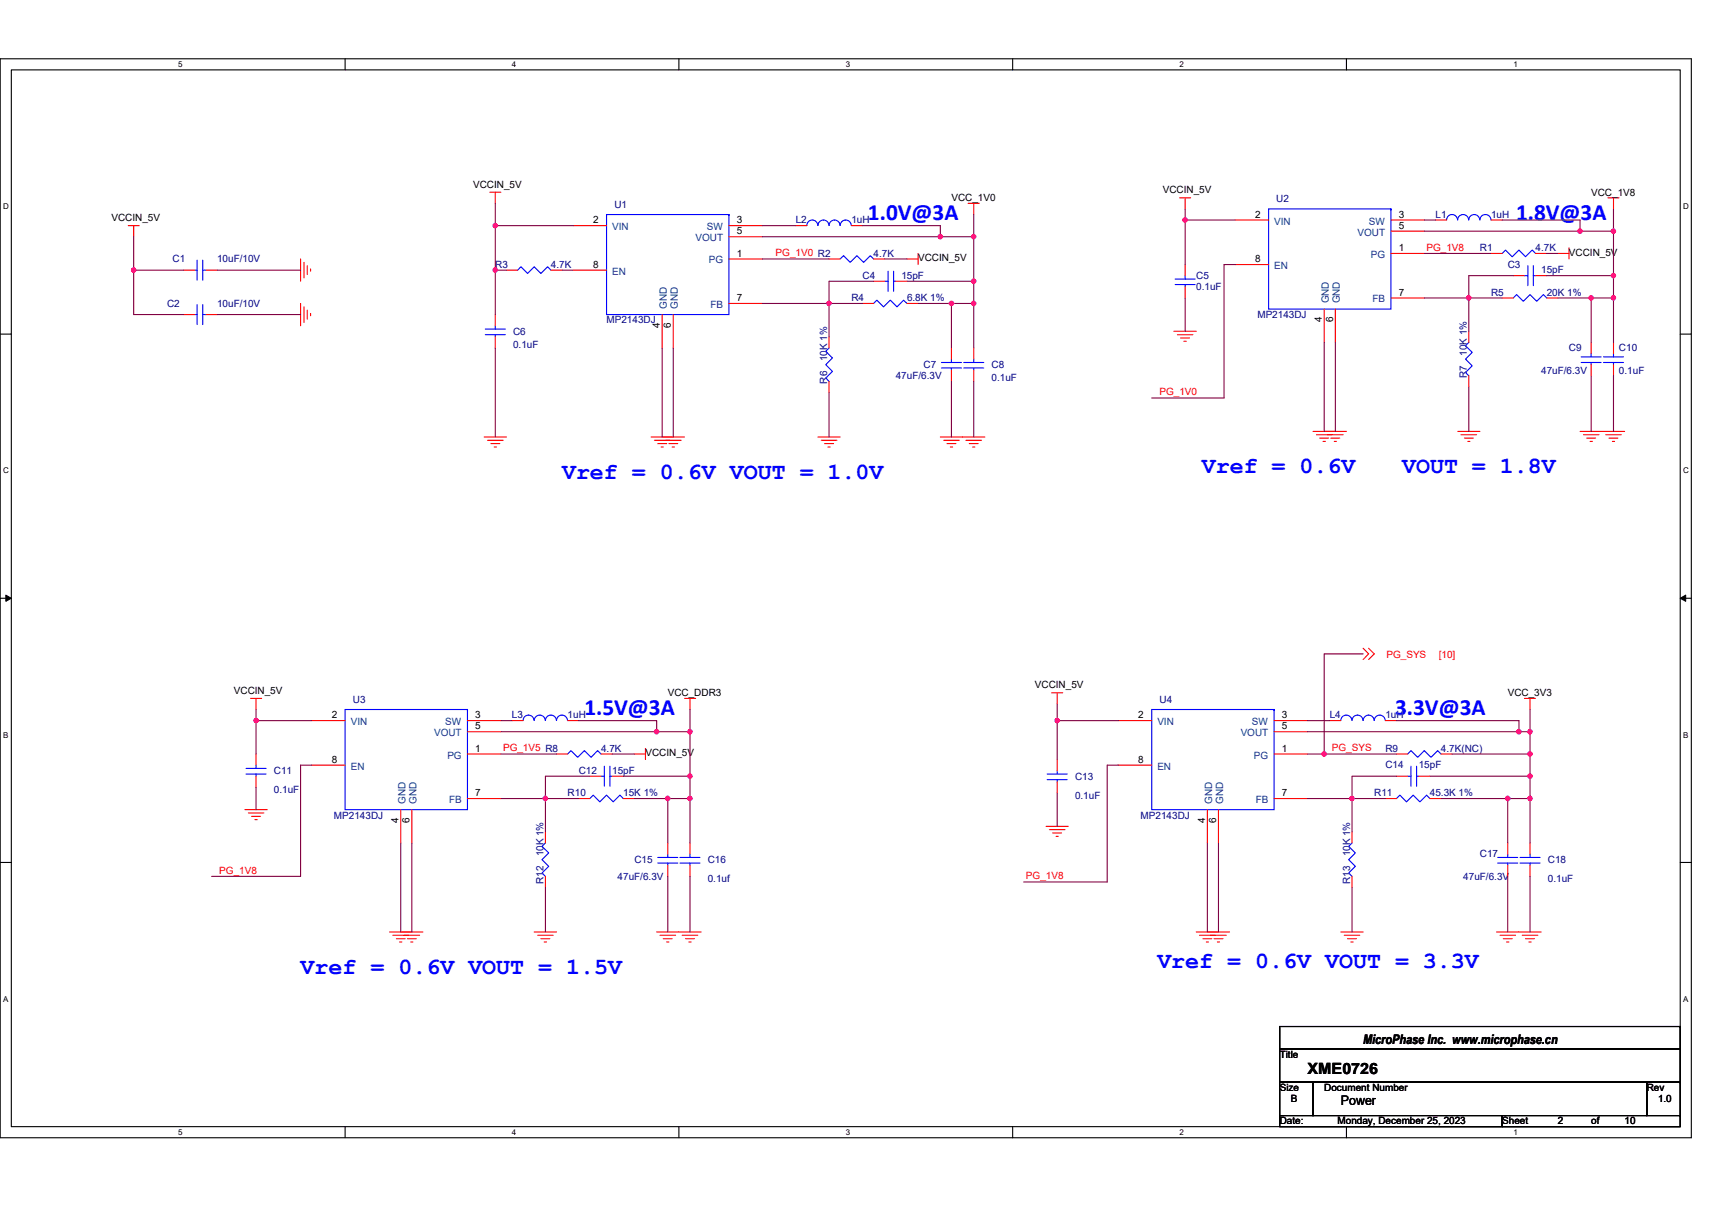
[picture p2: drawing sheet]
<svg xmlns="http://www.w3.org/2000/svg" width="297mm" height="210mm" viewBox="0 0 297 210" stroke-linecap="round" stroke-linejoin="round" font-family="sans-serif">
<path d="M0 10.2h293.5v187.2h-293.5zM2 12.1h289.5v183.4h-289.5z" fill="none" stroke="#000" stroke-width=".19"/>
<g fill="#fff">
<path d="M30.9 10.4h.8v1.6h-.8z"/>
<path d="M30.9 195.7h.8v1.6h-.8z"/>
</g>
<path d="M59.9 10.2v1.9M59.9 195.5v1.9" fill="none" stroke="#000" stroke-width=".19"/>
<g fill="#fff">
<path d="M88.8 10.4h.8v1.6h-.8z"/>
<path d="M88.8 195.7h.8v1.6h-.8z"/>
</g>
<path d="M117.8 10.2v1.9M117.8 195.5v1.9" fill="none" stroke="#000" stroke-width=".19"/>
<g fill="#fff">
<path d="M146.7 10.4h.8v1.6h-.8z"/>
<path d="M146.7 195.7h.8v1.6h-.8z"/>
</g>
<path d="M175.7 10.2v1.9M175.7 195.5v1.9" fill="none" stroke="#000" stroke-width=".19"/>
<g fill="#fff">
<path d="M204.7 10.4h.7v1.6h-.7z"/>
<path d="M204.7 195.7h.7v1.6h-.7z"/>
</g>
<path d="M233.6 10.2v1.9M233.6 195.5v1.9" fill="none" stroke="#000" stroke-width=".19"/>
<g fill="#fff">
<path d="M262.6 10.4h.7v1.6h-.7z"/>
<path d="M262.6 195.7h.7v1.6h-.7z"/>
<path d="M.5 35.1h1v1.5h-1z"/>
<path d="M292 35.1h1v1.5h-1z"/>
<path d="M.5 80.9h1v1.5h-1z"/>
<path d="M292 80.9h1v1.5h-1z"/>
</g>
<path d="M0 58h2M291.5 58h2" fill="none" stroke="#000" stroke-width=".19"/>
<g fill="#fff">
<path d="M.5 126.7h.9v1.6h-.9z"/>
<path d="M292 126.7h.9v1.6h-.9z"/>
</g>
<path d="M0 103.8h2M291.5 103.8h2" fill="none" stroke="#000" stroke-width=".19"/>
<path d="M1 103.3l1 .5-1 .6zM291.5 103.8l1-.5v1.1z" fill="#000" stroke="#000" stroke-width=".17"/>
<g fill="#fff">
<path d="M.5 172.6h.9v1.5h-.9z"/>
<path d="M292 172.6h.9v1.5h-.9z"/>
</g>
<g fill="none" stroke="#000" stroke-width=".19">
<path d="M0 149.7h2M291.5 149.7h2M222 178.1h69.5v3.9h-69.5zM291.5 178.1h.1M222 182h69.5v5.8h-69.5zM222 187.8h5.8v5.8h-5.8zM222 193.6h38.6v1.9h-38.6zM227.8 187.8h.1M227.8 187.8h57.9v5.8h-57.9zM260.6 193.6h30.9v1.9h-30.9zM260.6 193.6h.1M285.7 187.8h5.8v5.8h-5.8z"/>
<path d="M285.7 187.8h.1M291.5 182h.1M291.5 187.8h.1M291.5 193.6h.1"/>
</g>
<g fill="none" stroke="#f00" stroke-width=".19">
<path d="M22.2 39.2h2M23.2 39.2v1.9M85 33.4h1.9M85.9 33.4v1.9M99.5 39.2h5.7M126.5 39.2h5.8M138.1 39.2h1.9M147.7 39.2h1.9M168 35.3h1.9M168.9 35.3v1.9M204.7 34.3h1.9M205.6 34.3v2"/>
<path d="M214.3 38.2h5.8M241.3 38.2h5.8M249.1 38.2h1.9M258.7 38.2h1.9M279 34.3h1.9M279.9 34.3v2M31.9 54.6h1.9M31.9 46.9h1.9M35.7 54.6h2M35.7 46.9h2M52.2 44.9v3.9M52.2 52.7v3.8"/>
<path d="M52.7 45.5v2.7M52.7 53.3v2.6M53.3 46.1v1.5M53.3 53.8v1.6M53.9 46.7v.4M53.9 54.4v.4M85.9 58.5v1.9M85.9 54.6v1.9M87.9 46.9h1.9M95.6 46.9h1.9M99.5 46.9h5.7M114.9 54.6v5.8"/>
<path d="M116.8 54.6v5.8M126.5 44.9h5.8M126.5 41.1h5.8M126.5 52.7h5.8M143.8 44.9h2M143.8 58.5v1.9M149.6 52.7h2M151.6 48.8h1.9M151.6 44.9h1.9M155.4 48.8h2M157.4 44.9h1.9M157.4 52.7h1.9"/>
<path d="M159.3 44v1.9M203.7 57.5h3.9M204.3 58.1h2.7M204.8 58.7h1.6M205.4 59.2h.4M205.6 49.8v1.9M205.6 45.9v1.9M214.3 45.9h5.8M229.8 53.6v5.8M231.7 53.6v5.8M241.3 44h5.8M241.3 40.1h5.8"/>
<path d="M241.3 51.7h5.8M254.8 57.5v1.9M258.7 44h1.9M260.6 51.7h2M262.6 47.8h1.9M266.4 47.8h2M266.4 44h2M268.4 51.7h1.9M270.3 44h1.9M272.2 43v1.9M276.1 59.4v2M279.9 59.4v2"/>
<path d="M84 75.8h3.9M84.6 76.4h2.7M85.2 77h1.5M85.7 77.6h.4M113 75.8h3.8M113.5 76.4h2.7M114.1 77h1.6M114.7 77.6h.4M114.9 75.8h3.9M115.5 76.4h2.7M116.1 77h1.5M116.6 77.6h.4"/>
<path d="M141.9 75.8h3.9M142.5 76.4h2.7M143.1 77h1.5M143.7 77.6h.3M143.8 66.2v1.9M163.1 75.8h7.8M163.7 76.4h2.7M164.3 77h1.6M164.9 77.6h.4M165.1 64.2v2M165.1 60.4v1.9M167.6 76.4h2.7"/>
<path d="M168.2 77h1.5M168.8 77.6h.3M168.9 64.2v2M168.9 60.4v1.9M227.8 74.9h3.9M228.4 75.4h2.7M229 76h1.5M229.5 76.6h.5M229.8 74.9h3.8M230.3 75.4h2.7M230.9 76h1.5M231.5 76.6h.4"/>
<path d="M252.9 74.9h3.9M253.5 75.4h2.7M254.1 76h1.5M254.7 76.6h.3M254.8 65.2v1.9M274.1 74.9h7.8M274.7 75.4h2.7M275.3 76h1.6M275.9 76.6h.4M276.1 63.3v1.9M278.6 75.4h2.7M279.2 76h1.5"/>
<path d="M279.8 76.6h.3M279.9 63.3v1.9M236.5 112.5l1 1-1 .9M237.5 112.5l.9 1-.9 .9M43.5 121.2h1.9M44.4 121.2v1.9M44.4 134.7v1.9M44.4 130.9v1.9M54.1 125.1h5.8M54.1 132.8h5.8M81.1 130.9h5.8M81.1 125.1h5.8"/>
<path d="M81.1 127h5.8M81.1 138.6h5.8M88.8 125.1h2M96.6 130.9h1.9M98.5 125.1h1.9M100.4 138.6h1.9M102.3 134.7h2M104.3 130.9h1.9M106.2 134.7h1.9M108.1 138.6h2M110.1 130.9h1.9M112 129.9v1.9"/>
<path d="M118.8 121.2h1.9M119.7 121.2v1.9M182.5 120.2h1.9M183.4 120.2v2M183.4 135.7v1.9M183.4 131.8v2M194 125.1h5.8M194 132.8h5.8M221.1 130.9h5.8M221.1 125.1h5.8M221.1 127h5.8M221.1 138.6h5.8"/>
<path d="M230.7 125.1h1.9M240.4 138.6h1.9M240.4 125.1h1.9M242.3 130.9h1.9M242.3 134.7h1.9M246.2 134.7h1.9M248.1 138.6h1.9M250 130.9h1.9M264.5 121.2h1.9M265.5 121.2v1.9M42.5 140.5h3.9M43.1 141.1h2.7"/>
<path d="M43.7 141.7h1.5M44.2 142.2h.4M69.5 140.5v5.8M71.5 140.5v5.8M94.6 152.1v1.9M94.6 144.4v1.9M115.9 150.2v1.9M115.9 146.3v1.9M119.7 150.2v1.9M119.7 146.3v1.9M181.5 143.4h3.9M182.1 144h2.7"/>
<path d="M182.6 144.5h1.6M183.2 145.1h.4M209.5 140.5v5.8M211.4 140.5v5.8M234.6 152.1v1.9M234.6 144.4v1.9M261.6 150.2v1.9M261.6 146.3v1.9M265.5 150.2v1.9M265.5 146.3v1.9M67.6 161.7h3.9M68.2 162.3h2.7"/>
<path d="M68.8 162.9h1.5M69.3 163.5h.4M69.5 161.7h3.9M70.1 162.3h2.7M70.7 162.9h1.5M71.3 163.5h.3M92.7 161.7h3.9M93.3 162.3h2.7M93.8 162.9h1.6M94.4 163.5h.4M113.9 161.7h7.7M114.5 162.3h2.7"/>
<path d="M115.1 162.9h1.5M115.7 163.5h.4M118.4 162.3h2.7M119 162.9h1.5M119.5 163.5h.4M207.6 161.7h3.8M208.1 162.3h2.7M208.7 162.9h1.5M209.3 163.5h.4M209.5 161.7h3.8M210.1 162.3h2.7M210.6 162.9h1.6"/>
<path d="M211.2 163.5h.4M232.6 161.7h3.9M233.2 162.3h2.7M233.8 162.9h1.5M234.4 163.5h.4M259.7 161.7h7.7M260.3 162.3h2.7M260.8 162.9h1.6M261.4 163.5h.4M264.1 162.3h2.7M264.7 162.9h1.5M265.3 163.5h.4"/>
</g>
<g fill="none" stroke="#00f" stroke-width=".19">
<path d="M105.2 37.2h21.3v17.4h-21.3zM126.5 37.2h.1M140 39.1a.95 .95 0 0 1 .9-.9 .95 .95 0 0 1 1 .9M141.9 39.1a.95 .95 0 0 1 1-.9 .95 .95 0 0 1 .9 .9 .96 .96 0 0 1 1-.9 .96 .96 0 0 1 1 .9M145.8 39.1a.96 .96 0 0 1 .9-.9 .96 .96 0 0 1 1 .9M220.1 36.3h21.2v17.3h-21.2zM241.3 36.3h.1M252.9 38.2a.95 .95 0 0 0-1-1 .95 .95 0 0 0-.9 1M256.7 38.2a.96 .96 0 0 0-.9-1 .96 .96 0 0 0-1 1 .95 .95 0 0 0-.9-1 .95 .95 0 0 0-1 1M258.7 38.2a.96 .96 0 0 0-1-1 .96 .96 0 0 0-.9 1M33.8 54.6h.4M33.8 46.9h.4"/>
<path d="M34.2 52.9v3.4M34.2 45.1v3.5M35.2 52.9v3.4M35.2 45.1v3.5M35.2 54.6h.5M35.2 46.9h.5M84.2 57.1h3.5M84.2 58.1h3.5M85.9 58.1v.4M85.9 56.5v.6M89.8 46.9l.6-.6 1.1 1.2 1.2-1.2 1.1 1.2 1.2-1.2 .6 .6M145.8 44.9l.6-.5 1.1 1.1 1.2-1.1 1.1 1.1 1.2-1.1 .6 .5"/>
<path d="M151.6 52.7l.5-.6 1.2 1.2 1.2-1.2 1.1 1.2 1.2-1.2 .6 .6M153.5 48.8h.6M154.1 47.1v3.4M155 47.1v3.4M155 48.8h.4M203.9 48.4h3.5M203.9 49.4h3.5M205.6 49.4v.4M205.6 47.8v.6M254.8 59.4l-.5 .6 1.1 1.2-1.1 1.1 1.1 1.2-1.1 1.1 .5 .6M260.6 44l.6-.6 1.2 1.2 1.1-1.2 1.2 1.2 1.2-1.2 .5 .6M262.6 51.7l.5-.6 1.2 1.2 1.2-1.2 1.1 1.2 1.2-1.2 .6 .6"/>
<path d="M264.5 47.8h.6M265.1 46.1v3.5M266 46.1v3.5M266 47.8h.4M143.8 60.4l-.5 .6 1.1 1.1-1.1 1.2 1.1 1.2-1.1 1.1 .5 .6M163.3 62.9h3.5M163.3 63.9h3.5M165.1 63.9v.3M165.1 62.3v.6M167.2 62.9h3.5M167.2 63.9h3.5M168.9 63.9v.3"/>
<path d="M168.9 62.3v.6M274.3 61.9h3.5M274.3 62.9h3.5M276.1 62.9v.4M276.1 61.4v.5M278.2 61.9h3.5M278.2 62.9h3.5M279.9 62.9v.4M279.9 61.4v.5M42.7 133.3h3.5M42.7 134.3h3.5M44.4 134.3v.4"/>
<path d="M44.4 132.8v.6M59.9 123.1h21.2v17.4h-21.2zM81.1 123.1h.1M90.8 125a.95 .95 0 0 1 .9-.9 .95 .95 0 0 1 1 .9M92.7 125a.96 .96 0 0 1 .9-.9 .96 .96 0 0 1 1 .9M94.6 125a.95 .95 0 0 1 1-.9 .95 .95 0 0 1 .9 .9 .96 .96 0 0 1 1-.9 .96 .96 0 0 1 1 .9M98.5 130.9l.6-.6 1.1 1.1 1.2-1.1 1.1 1.1 1.2-1.1 .6 .6M102.3 138.6l.6-.6 1.2 1.1 1.1-1.1 1.2 1.1 1.2-1.1 .5 .6M104.3 134.7h.6M104.9 133v3.4M105.8 133v3.4M105.8 134.7h.4"/>
<path d="M181.7 134.3h3.5M181.7 135.3h3.5M183.4 135.3v.4M183.4 133.8v.5M199.8 123.1h21.3v17.4h-21.3zM221.1 123.1h.1M232.6 125a.96 .96 0 0 1 1-.9 .96 .96 0 0 1 1 .9 .96 .96 0 0 1 .9-.9 .96 .96 0 0 1 1 .9M236.5 125a.95 .95 0 0 1 1-.9 .95 .95 0 0 1 .9 .9 .96 .96 0 0 1 1-.9 .96 .96 0 0 1 .9 .9M242.3 138.6l.6-.6 1.1 1.1 1.2-1.1 1.2 1.1 1.1-1.1 .6 .6M244.2 130.9l.6-.6 1.2 1.1 1.1-1.1 1.2 1.1 1.1-1.1 .6 .6M244.2 134.7h.6M244.8 133v3.4"/>
<path d="M245.8 133v3.4M245.8 134.7h.4M94.6 146.3l-.6 .6 1.2 1.1-1.2 1.2 1.2 1.1-1.2 1.2 .6 .6M114.1 148.8h3.5M114.1 149.8h3.5M115.9 149.8v.4M115.9 148.2v.6M118 148.8h3.5M118 149.8h3.5M119.7 149.8v.4M119.7 148.2v.6M234.6 146.3l-.6 .6 1.2 1.1-1.2 1.2 1.2 1.1-1.2 1.2 .6 .6"/>
<path d="M259.9 148.8h3.4M259.9 149.8h3.4M261.6 149.8v.4M261.6 148.2v.6M263.7 148.8h3.5M263.7 149.8h3.5M265.5 149.8v.4M265.5 148.2v.6"/>
</g>
<g fill="none" stroke="#800040" stroke-width=".19">
<path d="M85.9 39.2v7.7h2M85.9 39.2h13.6M85.9 35.3v3.9M132.3 39.2h5.8M149.6 39.2h13.5v1.9M168.9 37.2v3.9M205.6 38.2h8.7M205.6 36.3v1.9M205.6 38.2v7.7M247.1 38.2h2M260.6 38.2h13.5v1.9M279.9 36.3v3.8"/>
<path d="M23.2 41.1v5.8M23.2 46.9h8.7M23.2 46.9v7.7h8.7M37.7 46.9h14.5M37.7 54.6h14.5M85.9 46.9v7.7M97.5 46.9h2M132.3 52.7h11.5M132.3 44.9h11.5M132.3 41.1h30.8M143.8 52.7v5.8M143.8 52.7h5.8"/>
<path d="M151.6 48.8h-7.8v3.9M153.5 44.9h3.9M157.4 48.8h11.5M159.3 52.7h5.8M163.1 41.1h5.8M165.1 52.7v7.7M165.1 52.7h3.8M168.9 41.1v7.7M168.9 52.7v7.7M168.9 48.8v3.9M205.6 51.7v5.8M214.3 45.9h-1.9v23.2h-12.6"/>
<path d="M229.8 59.4v15.5M231.7 59.4v15.5M247.1 40.1h27M247.1 44h11.6M247.1 51.7h7.7M254.8 51.7v5.8M254.8 51.7h5.8M262.6 47.8h-7.8v3.9M268.4 47.8h11.5M268.4 44h1.9M270.3 51.7h5.8M274.1 40.1h5.8"/>
<path d="M276.1 51.7v7.7M276.1 51.7h3.8M279.9 40.1v7.7M279.9 51.7v7.7M279.9 47.8v3.9M85.9 60.4v15.4M114.9 60.4v15.4M116.8 60.4v15.4M143.8 68.1v7.7M165.1 66.2v9.6M168.9 66.2v9.6M254.8 67.1v7.8"/>
<path d="M276.1 65.2v9.7M279.9 65.2v9.7M236.5 113.5h-6.7v17.4M44.4 125.1h9.7M44.4 125.1v5.8M44.4 123.1v2M44.4 136.6v3.9M54.1 132.8h-1.9v19.3h-15.5M86.9 130.9h9.7M86.9 125.1h1.9M86.9 127h27M86.9 138.6h7.7"/>
<path d="M94.6 138.6h5.8M94.6 138.6v5.8M100.4 125.1h13.5v1.9M102.3 134.7h-7.7v3.9M106.2 130.9h3.9M108.1 134.7h11.6M110.1 138.6h5.8M113.9 127h5.8M115.9 138.6v7.7M115.9 138.6h3.8M119.7 123.1v3.9M119.7 127v7.7"/>
<path d="M119.7 138.6v7.7M119.7 134.7v3.9M183.4 125.1h10.6M183.4 125.1v6.7M183.4 122.2v2.9M183.4 137.6v5.8M194 132.8h-1.9v20.3h-14.5M226.9 125.1h3.8M226.9 130.9h2.9M226.9 127h36.6M226.9 138.6h7.7M229.8 130.9h12.5"/>
<path d="M234.6 138.6v5.8M234.6 138.6h5.8M242.3 125.1h21.2v1.9h2M242.3 134.7h-7.7v3.9M248.1 134.7h17.4M250 138.6h11.6M251.9 130.9h13.6M261.6 138.6h3.9M261.6 138.6v7.7M265.5 123.1v3.9M265.5 138.6v7.7M265.5 130.9v3.8"/>
<path d="M265.5 127v3.9M265.5 134.7v3.9M69.5 146.3v15.4M71.5 146.3v15.4M94.6 154v7.7M115.9 152.1v9.6M119.7 152.1v9.6M209.5 146.3v15.4M211.4 146.3v15.4M234.6 154v7.7M261.6 152.1v9.6M265.5 152.1v9.6"/>
</g>
<g fill="#f0f" stroke="#f0f" stroke-width=".19">
<circle cx="23.2" cy="46.9" r=".38"/>
<circle cx="85.9" cy="39.1" r=".38"/>
<circle cx="143.8" cy="52.6" r=".38"/>
<circle cx="168.9" cy="48.8" r=".38"/>
<circle cx="168.9" cy="41.1" r=".38"/>
<circle cx="168.9" cy="52.6" r=".38"/>
<circle cx="165.1" cy="52.6" r=".38"/>
<circle cx="85.9" cy="46.9" r=".38"/>
<circle cx="163.1" cy="41.1" r=".38"/>
<circle cx="44.4" cy="125" r=".38"/>
<circle cx="94.6" cy="138.6" r=".38"/>
<circle cx="119.7" cy="134.7" r=".38"/>
<circle cx="119.7" cy="127" r=".38"/>
<circle cx="115.8" cy="138.6" r=".38"/>
<circle cx="119.7" cy="138.6" r=".38"/>
<circle cx="113.9" cy="127" r=".38"/>
<circle cx="183.4" cy="125" r=".38"/>
<circle cx="263.5" cy="127" r=".38"/>
<circle cx="265.5" cy="127" r=".38"/>
<circle cx="265.5" cy="134.7" r=".38"/>
<circle cx="265.5" cy="138.6" r=".38"/>
<circle cx="261.6" cy="138.6" r=".38"/>
<circle cx="234.6" cy="138.6" r=".38"/>
<circle cx="205.6" cy="38.2" r=".38"/>
<circle cx="279.9" cy="40.1" r=".38"/>
<circle cx="254.8" cy="51.7" r=".38"/>
<circle cx="279.9" cy="51.7" r=".38"/>
<circle cx="276.1" cy="51.7" r=".38"/>
<circle cx="279.9" cy="47.8" r=".38"/>
<circle cx="274.1" cy="40.1" r=".38"/>
<circle cx="265.5" cy="130.8" r=".38"/>
<circle cx="229.7" cy="130.8" r=".38"/>
</g>
<g font-size="4" fill="#00f">
<text x="150.6" y="38.2">1.0V@3A</text>
<text x="263" y="38.2">1.8V@3A</text>
<text x="97.5" y="83.1">Vref = 0.6V VOUT = 1.0V</text>
<text x="208.5" y="82.1">Vref = 0.6V</text>
<text x="243.3" y="82.1">VOUT = 1.8V</text>
<text x="101.4" y="124.1">1.5V@3A</text>
<text x="242.1" y="124.1">3.3V@3A</text>
<text x="52.2" y="169">Vref = 0.6V VOUT = 1.5V</text>
<text x="200.8" y="168">Vref = 0.6V VOUT = 3.3V</text>
</g>
<text font-size="2.7" x="226.9" y="186.4">XME0726</text>
<g font-size="2.3">
<text x="236.5" y="181.1">MicroPhase Inc. www.microphase.cn</text>
<text x="232.6" y="191.8">Power</text>
</g>
<g font-size="1.7">
<text x="82.1" y="32.6">VCCIN_5V</text>
<text x="165.1" y="34.9">VCC_1V0</text>
<text x="201.8" y="33.5">VCCIN_5V</text>
<text x="276.1" y="34">VCC_1V8</text>
<text x="19.3" y="38.4">VCCIN_5V</text>
<text x="102.9" y="38.8">2</text>
<text x="127.8" y="38.8">3</text>
<text x="127.8" y="40.7">5</text>
<text x="217.8" y="37.8">2</text>
<text x="242.7" y="37.8">3</text>
<text x="242.7" y="39.7">5</text>
<text x="102.9" y="46.5">8</text>
<text x="127.8" y="44.5">1</text>
<text x="159.3" y="45.3">VCCIN_5V</text>
<text x="217.8" y="45.5">8</text>
<text x="242.7" y="43.6">1</text>
<text x="272.2" y="44.4">VCCIN_5V</text>
<text x="127.8" y="52.3">7</text>
<text x="242.7" y="51.3">7</text>
<text x="114.5" y="56.9" transform="rotate(-90 114.5 56.9)">4</text>
<text x="116.4" y="56.9" transform="rotate(-90 116.4 56.9)">6</text>
<text x="229.4" y="55.9" transform="rotate(-90 229.4 55.9)">4</text>
<text x="231.3" y="55.9" transform="rotate(-90 231.3 55.9)">6</text>
<text x="179.6" y="119.5">VCCIN_5V</text>
<text x="40.6" y="120.4">VCCIN_5V</text>
<text x="57.5" y="124.7">2</text>
<text x="82.5" y="124.7">3</text>
<text x="115.9" y="120.8">VCC_DDR3</text>
<text x="197.5" y="124.7">2</text>
<text x="222.4" y="124.7">3</text>
<text x="261.6" y="120.8">VCC_3V3</text>
<text x="82.5" y="130.5">1</text>
<text x="82.5" y="126.6">5</text>
<text x="112" y="131.2">VCCIN_5V</text>
<text x="222.4" y="130.5">1</text>
<text x="222.4" y="126.6">5</text>
<text x="57.5" y="132.4">8</text>
<text x="197.5" y="132.4">8</text>
<text x="69.1" y="142.8" transform="rotate(-90 69.1 142.8)">4</text>
<text x="71.1" y="142.8" transform="rotate(-90 71.1 142.8)">6</text>
<text x="82.5" y="138.2">7</text>
<text x="209.1" y="142.8" transform="rotate(-90 209.1 142.8)">4</text>
<text x="211" y="142.8" transform="rotate(-90 211 142.8)">6</text>
<text x="222.4" y="138.2">7</text>
<text x="222" y="183.6">Title</text>
<text x="222" y="189.3">Size</text>
<text x="224" y="191.3">B</text>
<text x="229.8" y="189.3">Document Number</text>
<text x="285.7" y="189.3">Rev</text>
<text x="287.7" y="191.3">1.0</text>
<text x="222" y="195.1">Date:</text>
<text x="232.1" y="195.1">Monday, December 25, 2023</text>
<text x="260.6" y="195.1">Sheet</text>
<text x="270.3" y="195.1">2</text>
<text x="276.1" y="195.1">of</text>
<text x="281.9" y="195.1">10</text>
</g>
<g font-size="1.7" fill="#000080">
<text x="221.4" y="35.1">U2</text>
<text x="106.6" y="36.1">U1</text>
<text x="138.1" y="38.8">L2</text>
<text x="147.7" y="38.8">1uH</text>
<text x="249.1" y="37.8">L1</text>
<text x="258.7" y="37.8">1uH</text>
<text x="29.9" y="45.5">C1</text>
<text x="37.7" y="45.5">10uF/10V</text>
<text x="85.9" y="46.5">R3</text>
<text x="95.6" y="46.5">4.7K</text>
<text x="151.6" y="44.6">4.7K</text>
<text x="256.8" y="43.6">R1</text>
<text x="261.6" y="46.5">C3</text>
<text x="266.4" y="43.6">4.7K</text>
<text x="267.4" y="47.5">15pF</text>
<text x="29" y="53.3">C2</text>
<text x="37.7" y="53.3">10uF/10V</text>
<text x="147.7" y="52.3">R4</text>
<text x="149.6" y="48.4">C4</text>
<text x="156.4" y="48.4">15pF</text>
<text x="157.4" y="52.3">6.8K 1%</text>
<text x="207.6" y="48.4">C5</text>
<text x="207.6" y="50.4">0.1uF</text>
<text x="258.7" y="51.3">R5</text>
<text x="268.4" y="51.3">20K 1%</text>
<text x="89" y="58.1">C6</text>
<text x="105.2" y="56.1">MP2143DJ</text>
<text x="218.2" y="55.2">MP2143DJ</text>
<text x="89" y="60.4">0.1uF</text>
<text x="143.5" y="62.7" transform="rotate(-90 143.5 62.7)">10K 1%</text>
<text x="155.4" y="65.8">47uF/6.3V</text>
<text x="160.2" y="63.9">C7</text>
<text x="172" y="63.9">C8</text>
<text x="254.5" y="65.6" transform="rotate(-90 254.5 65.6)">R7</text>
<text x="254.5" y="61.7" transform="rotate(-90 254.5 61.7)">10K 1%</text>
<text x="267.4" y="64.8">47uF/6.3V</text>
<text x="272.2" y="61">C9</text>
<text x="280.9" y="61">C10</text>
<text x="280.9" y="64.8">0.1uF</text>
<text x="143.5" y="66.6" transform="rotate(-90 143.5 66.6)">R6</text>
<text x="172" y="66.2">0.1uF</text>
<text x="61.2" y="122">U3</text>
<text x="88.8" y="124.7">L3</text>
<text x="98.5" y="124.7">1uH</text>
<text x="201.2" y="122">U4</text>
<text x="230.7" y="124.7">L4</text>
<text x="240.4" y="124.7">1uH</text>
<text x="104.3" y="130.5">4.7K</text>
<text x="240.4" y="130.5">R9</text>
<text x="250" y="130.5">4.7K(NC)</text>
<text x="47.5" y="134.3">C11</text>
<text x="47.5" y="137.6">0.1uF</text>
<text x="100.4" y="134.3">C12</text>
<text x="106.2" y="134.3">15pF</text>
<text x="186.5" y="135.3">C13</text>
<text x="240.4" y="133.3">C14</text>
<text x="246.2" y="133.3">15pF</text>
<text x="58" y="142">MP2143DJ</text>
<text x="98.5" y="138.2">R10</text>
<text x="108.1" y="138.2">15K 1%</text>
<text x="186.5" y="138.6">0.1uF</text>
<text x="197.9" y="142">MP2143DJ</text>
<text x="238.4" y="138.2">R11</text>
<text x="248.1" y="138.2">45.3K 1%</text>
<text x="94.3" y="148.6" transform="rotate(-90 94.3 148.6)">10K 1%</text>
<text x="110.1" y="149.8">C15</text>
<text x="122.8" y="149.8">C16</text>
<text x="234.2" y="148.6" transform="rotate(-90 234.2 148.6)">10K 1%</text>
<text x="256.8" y="148.8">C17</text>
<text x="268.6" y="149.8">C18</text>
<text x="94.3" y="153.4" transform="rotate(-90 94.3 153.4)">R12</text>
<text x="107.2" y="152.7">47uF/6.3V</text>
<text x="122.8" y="153.1">0.1uf</text>
<text x="234.2" y="153.4" transform="rotate(-90 234.2 153.4)">R13</text>
<text x="253.9" y="152.7">47uF/6.3V</text>
<text x="268.6" y="153.1">0.1uF</text>
</g>
<g font-size="1.7" fill="#004080">
<text x="106.2" y="39.9">VIN</text>
<text x="120.7" y="41.9">VOUT</text>
<text x="122.6" y="39.9">SW</text>
<text x="221.1" y="39">VIN</text>
<text x="235.5" y="40.9">VOUT</text>
<text x="237.5" y="39">SW</text>
<text x="106.2" y="47.7">EN</text>
<text x="123" y="45.7">PG</text>
<text x="221.1" y="46.7">EN</text>
<text x="237.8" y="44.8">PG</text>
<text x="115.7" y="53.6" transform="rotate(-90 115.7 53.6)">GND</text>
<text x="117.6" y="53.6" transform="rotate(-90 117.6 53.6)">GND</text>
<text x="123.3" y="53.4">FB</text>
<text x="230.6" y="52.7" transform="rotate(-90 230.6 52.7)">GND</text>
<text x="232.5" y="52.7" transform="rotate(-90 232.5 52.7)">GND</text>
<text x="238.1" y="52.5">FB</text>
<text x="60.9" y="125.8">VIN</text>
<text x="77.3" y="125.8">SW</text>
<text x="200.8" y="125.8">VIN</text>
<text x="217.2" y="125.8">SW</text>
<text x="75.3" y="127.8">VOUT</text>
<text x="77.6" y="131.6">PG</text>
<text x="215.3" y="127.8">VOUT</text>
<text x="217.6" y="131.6">PG</text>
<text x="60.9" y="133.6">EN</text>
<text x="200.8" y="133.6">EN</text>
<text x="70.3" y="139.5" transform="rotate(-90 70.3 139.5)">GND</text>
<text x="72.3" y="139.5" transform="rotate(-90 72.3 139.5)">GND</text>
<text x="77.9" y="139.4">FB</text>
<text x="210.3" y="139.5" transform="rotate(-90 210.3 139.5)">GND</text>
<text x="212.2" y="139.5" transform="rotate(-90 212.2 139.5)">GND</text>
<text x="217.9" y="139.4">FB</text>
</g>
<g font-size="1.7" fill="#f00">
<text x="134.6" y="44.5">PG_1V0 R2</text>
<text x="247.5" y="43.5">PG_1V8</text>
<text x="201.2" y="68.6">PG_1V0</text>
<text x="240.6" y="114.3">PG_SYS</text>
<text x="249.6" y="114.3">[10]</text>
<text x="87.3" y="130.4">PG_1V5 R8</text>
<text x="231.1" y="130.4">PG_SYS</text>
<text x="38.1" y="151.6">PG_1V8</text>
<text x="178" y="152.6">PG_1V8</text>
</g>
<g font-size="1.4">
<text x="30.9" y="11.7">5</text>
<text x="88.8" y="11.7">4</text>
<text x="146.7" y="11.7">3</text>
<text x="204.7" y="11.7">2</text>
<text x="262.6" y="11.7">1</text>
<text x=".5" y="36.3">D</text>
<text x="292" y="36.3">D</text>
<text x=".5" y="82.1">C</text>
<text x="292" y="82.1">C</text>
<text x=".5" y="128">B</text>
<text x="292" y="128">B</text>
<text x=".5" y="173.8">A</text>
<text x="292" y="173.8">A</text>
<text x="30.9" y="197">5</text>
<text x="88.8" y="197">4</text>
<text x="146.7" y="197">3</text>
<text x="204.7" y="197">2</text>
<text x="262.6" y="197">1</text>
</g>
</svg>
